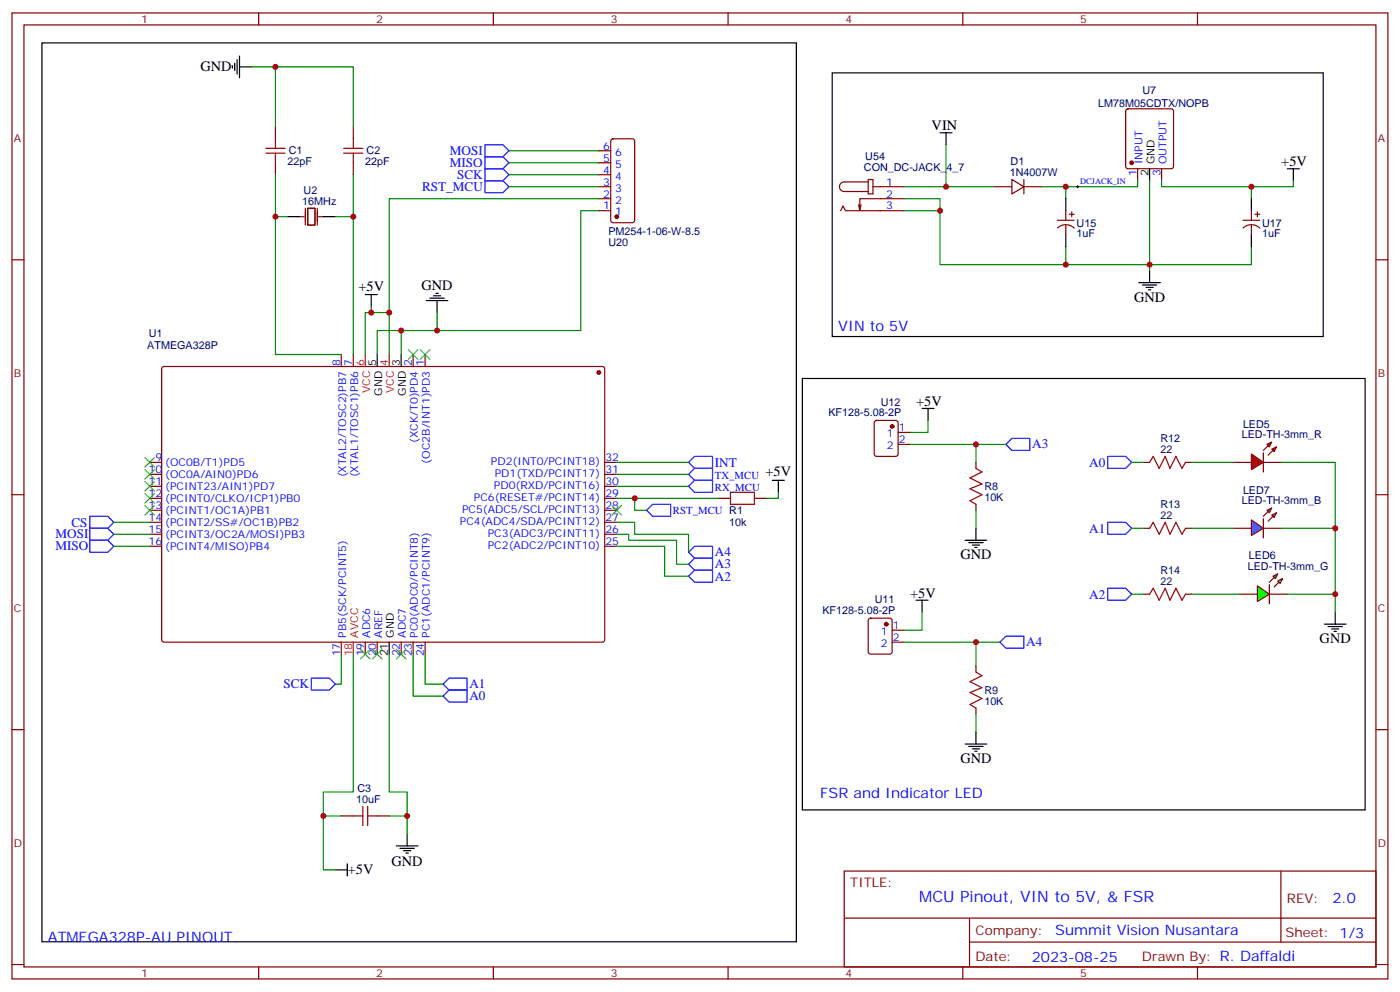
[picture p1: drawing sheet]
<svg xmlns="http://www.w3.org/2000/svg" width="412mm" height="292mm" viewBox="0 0 412 292" stroke-linecap="round" stroke-linejoin="round" font-family="sans-serif">
<g fill="none" stroke="#870000" stroke-width=".35">
<path d="M3.5 3.8h405.4v284.3h-405.4zM7.1 7.3h398.2v277.3h-398.2zM76.2 3.8v3.5M145.3 3.8v3.5M214.5 3.8v3.5M283.6 3.8v3.5M352.8 3.8v3.5M81.1 37.3v3.6M104.1 37.3v3.6M331.8 32.2l.5-.2h12.7l.5 .2 .2 .5v16.3l-.2 .5-.5 .2h-12.7l-.5-.3-.2-.4v-16.3zM81.1 47.9v3.5M104.1 47.9v3.5"/>
<path d="M292.8 55h5.3M298.1 52.8l3.5 2.2-3.5 2.1zM301.6 55h5.3M301.6 52.8v4.3M335.1 49.7v3.5M342.2 49.7v3.5M3.5 76.5h3.6M405.3 76.5h3.6M47.9 108.1l.4-.2h129.4l.5 .7-.1 80-.7 .4h-129.3l-.5-.7v-79.7zM100.5 104.4v3.5M104.1 104.4v3.5M121.7 104.4v3.5"/>
<path d="M125.2 104.4v3.5M44.1 136.1h3.5M44.1 139.6h3.5M178.2 136.1h3.5M178.2 139.6h3.5M257.8 124l.4-.2h5.7l.6 .4 .1 9.4-.5 .7h-5.9l-.6-.4-.1-9.4zM264.6 127.3h3.5M264.6 130.8h3.5M287.5 136.1v1.8M3.5 145.6h3.6M44.1 143.2h3.5M44.1 146.7h3.5"/>
<path d="M44.1 150.2h3.5M44.1 153.7h3.5M44.1 157.3h3.5M178.2 143.2h3.5M178.2 146.7h3.5M178.2 150.2h3.5M178.2 153.7h3.5M178.2 157.3h3.5M211.7 146.7h3.5M222.2 146.7h3.6M287.5 148.4v1.8M405.3 145.6h3.6"/>
<path d="M44.1 160.8h3.5M178.2 160.8h3.5M100.5 189v3.5M107.6 189v3.5M111.1 189v3.5M118.2 189v3.5M121.7 189v3.5M125.2 189v3.5M256 182.2l.5-.2h5.6l.7 .4v9.4l-.4 .7h-5.9l-.7-.4v-9.4zM262.8 185.5h3.5M262.8 189h3.5M287.5 196.1v1.7"/>
<path d="M3.5 214.8h3.6M287.5 208.4v1.8M405.3 214.8h3.6M100.5 240.2h3.6M111.1 240.2h3.6M248.7 256.4h156.6v28.2h-156.6zM377.3 256.4v20.9M248.7 270.2h156.5M285.6 277.3h119.6M285.6 270.2v14.2M3.5 283.9h3.6M76.2 284.6v3.5"/>
<path d="M145.3 284.6v3.5M214.5 284.6v3.5M283.6 284.6v3.5M352.8 284.6v3.5M405.3 283.9h3.6"/>
</g>
<g fill="#870000" stroke="#870000" stroke-width=".35">
<circle cx="176.4" cy="109.6" r=".53"/>
<circle cx="333.4" cy="47.9" r=".53"/>
<circle cx="262.8" cy="125.5" r=".53"/>
<circle cx="261.1" cy="183.7" r=".53"/>
</g>
<g fill="none" stroke="#000" stroke-width=".35">
<path d="M12.3 12.6h222.3v264.6h-222.3zM68.4 19.3v.7M69.1 18.6v2.1M69.8 17.6v4.2M70.6 19.7h3.5M70.6 16.5v6.4M245.2 21.4h144.6v77.7h-144.6zM276.9 39.1h3.6M278.7 39.1v3.5M338.7 49.7v3.5M379.2 49.7h3.6M381 49.7v3.5"/>
<path d="M84.7 63.8h3.5M95.2 63.8h3.6M338.7 79.7v3.5M335.5 83.2h6.3M336.5 83.9h4.3M337.6 84.6h2.1M338.3 85.3h.7M111.1 104.4v3.5M118.2 104.4v3.5M271.6 120.2h3.6M273.4 120.2v3.6M227.5 141.4h3.6"/>
<path d="M229.3 141.4v3.5M284.3 159h6.4M285.4 159.7h4.2M287.5 155.5v3.5M269.9 176.7h3.5M271.6 176.7v3.5M286.5 160.4h2.1M287.2 161.1h.7M114.7 189v3.5M284.3 219h6.4M285.4 219.7h4.2M287.5 215.5v3.5"/>
<path d="M286.5 220.4h2.1M287.2 221.1h.7M98.8 256h3.5M102.3 254.3v3.5M116.8 249h6.3M117.8 249.7h4.3M118.9 250.4h2.1M119.6 251.1h.7M119.9 245.5v3.5"/>
</g>
<path d="M107.6 104.4v3.5M114.7 104.4v3.5M104.1 189v3.5" fill="none" stroke="#f00" stroke-width=".35"/>
<path d="M88.2 63.8h1.4M90 61.3v5M90.7 61.3h2.1v5h-2.1zM93.5 61.3v5M93.8 63.8h1.4" fill="none" stroke="#870012" stroke-width=".35"/>
<g fill="none" stroke="#a10000" stroke-width=".35">
<path d="M78.3 45.1h5.7M78.3 43.7h5.7M81.1 40.9v2.8M81.1 45.1v2.8M101.2 45.1h5.7M101.2 43.7h5.7M104.1 40.9v2.8M104.1 45.1v2.8M287.5 137.9l1.8 1-3.5 1.8 3.5 1.8-3.5 1.4 3.5 1.7-3.5 1.8 1.7 1M215.2 144.9h7v3.5h-7zM287.5 197.8l1.8 1.1-3.5 1.8 3.5 1.7-3.5 1.4 3.5 1.8-3.5 1.8 1.7 1M106.9 237.3v5.7"/>
<path d="M108.3 237.3v5.7M104.1 240.2h2.8M108.3 240.2h2.8"/>
</g>
<g fill="none" stroke="#008700" stroke-width=".35">
<path d="M74.1 19.7h7v17.6M81.1 19.7h23v17.6M81.1 51.4v12.4M104.1 51.4v12.4M266.3 55h26.5M266.3 58.5h10.6v3.5M278.7 42.6v12.4M314 55v3.5M335.1 53.2v1.8h-28.2M338.7 53.2v26.5M342.2 53.2v1.8h38.8v-1.8M368.7 55v3.5"/>
<path d="M84.7 63.8h-3.6v40.6h19.4M98.8 63.8h5.3v40.6M266.3 62h10.6v15.9h37.1M314 72.6v5.3h54.7v-5.3M181.7 139.6h21.1M268.1 130.8h28.2M273.4 123.8v3.5h-5.3M287.5 130.8v5.3M33.5 157.3h10.6M33.5 153.7h10.6M181.7 153.7h5.3v3.6h15.8v5.3M181.7 157.3h3.5v1.7h14.1v7.1h3.5"/>
<path d="M181.7 146.7h30M181.7 143.2h21.1M229.3 144.9v1.8h-3.5M287.5 150.2v5.3M33.5 160.8h10.6M104.1 192.5v40.6h-8.9v22.9h3.6M114.7 192.5v40.6h5.2v12.4M266.3 189h28.3M271.6 180.2v5.3h-5.3M287.5 189v7.1M287.5 210.2v5.3M95.2 240.2h5.3"/>
<path d="M114.7 240.2h5.2"/>
</g>
<path d="M202.8 139.6l1.8-1.7h5.3v3.5h-5.3zM298.1 129h5.3v3.6h-5.3l-1.8-1.8zM26.5 159h5.2l1.8 1.8-1.8 1.8h-5.2zM26.5 155.5h5.2l1.8 1.8-1.8 1.7h-5.2zM26.5 152h5.2l1.8 1.7-1.8 1.8h-5.2zM190.5 150.2l1.8-1.8h5.3v3.6h-5.3zM202.8 143.2l1.8-1.8h5.3v3.5h-5.3zM202.8 162.6l1.8-1.8h5.3v3.5h-5.3zM202.8 166.1l1.8-1.8h5.3v3.6h-5.3zM294.6 189l1.7-1.7h5.3v3.5h-5.3z" fill="none" stroke="#00f" stroke-width=".35"/>
<g fill="#f00" stroke="#870000" stroke-width=".35">
<path d="M368.7 133.6l3.5 2.5-3.5 2.1z"/>
<path d="M372.2 133.3v5.6z"/>
</g>
<g fill="#870000" stroke="#870000" stroke-width=".35">
<path d="M372.2 132.6l1.4-1.4z"/>
<path d="M373.6 134l1.4-1.4z"/>
</g>
<g fill="#f00" stroke="#870000" stroke-width=".35">
<path d="M373.2 130.8l1.4-.7-.7 1.4z"/>
<path d="M374.6 132.2l1.5-.7-.7 1.4z"/>
</g>
<path d="M363.4 136.1h5.3M372.2 136.1h5.3" fill="none" stroke="#870000" stroke-width=".35"/>
<path d="M370.4 172.4l3.5 2.5-3.5 2.1z" fill="#0f0" stroke="#870000" stroke-width=".35"/>
<path d="M373.9 172.1v5.6z" fill="#f00" stroke="#870000" stroke-width=".35"/>
<g fill="#870000" stroke="#870000" stroke-width=".35">
<path d="M373.9 171.4l1.5-1.4z"/>
<path d="M375.4 172.8l1.4-1.4z"/>
</g>
<g fill="#0f0" stroke="#870000" stroke-width=".35">
<path d="M375 169.6l1.4-.7-.7 1.4z"/>
<path d="M376.4 171l1.4-.7-.7 1.4z"/>
</g>
<path d="M363.4 155.5h5.3M372.2 155.5h5.3M365.1 174.9h5.3M373.9 174.9h5.3" fill="none" stroke="#870000" stroke-width=".35"/>
<g fill="#09f" stroke="#870000" stroke-width=".35">
<path d="M374.6 151.6l1.5-.7-.7 1.4z"/>
<path d="M373.2 150.2l1.4-.7-.7 1.4z"/>
</g>
<g fill="#870000" stroke="#870000" stroke-width=".35">
<path d="M373.6 153.4l1.4-1.4z"/>
<path d="M373.6 150.6l-1.4 1.4z"/>
</g>
<path d="M372.2 152.7v5.6z" fill="#f00" stroke="#870000" stroke-width=".35"/>
<path d="M368.7 153l3.5 2.5-3.5 2.1z" fill="#09f" stroke="#870000" stroke-width=".35"/>
<path d="M142.9 42.6h5.3l1.7 1.8-1.7 1.7h-5.3zM142.9 46.1h5.3l1.7 1.8-1.7 1.8h-5.3zM142.9 49.7h5.3l1.7 1.7-1.7 1.8h-5.3zM142.9 53.2h5.3l1.7 1.8-1.7 1.7h-5.3zM202.8 136.1l1.8-1.8h5.3v3.6h-5.3zM326.3 134.3h5.3l1.8 1.8-1.8 1.8h-5.3zM326.3 153.7h5.3l1.8 1.8-1.8 1.8h-5.3zM204.6 167.9h5.3v3.5h-5.3l-1.8-1.8zM326.3 173.1h5.3l1.8 1.8-1.8 1.8h-5.3zM91.7 199.6h5.3l1.8 1.8-1.8 1.7h-5.3zM132.3 199.6h5.3v3.5h-5.3l-1.8-1.7zM132.3 203.1h5.3v3.6h-5.3l-1.8-1.8z" fill="none" stroke="#00f" stroke-width=".35"/>
<g fill="none" stroke="#000" stroke-width=".35">
<path d="M314 58.5v3.5M368.7 58.5v3.5M314 69.1v3.5M368.7 69.1v3.5M107.6 86.7h3.5M109.4 86.7v3.5M125.6 88.5h6.3M126.6 87.8h4.3M127.7 87.1h2.1M128.4 86.4h.7M128.8 88.5v3.5M236.4 111.4h165.8v127h-165.8z"/>
<path d="M390.2 183.7h6.3M391.2 184.4h4.3M392.3 185.1h2.1M393 185.8h.7M393.3 180.2v3.5"/>
</g>
<g fill="none" stroke="#008700" stroke-width=".35">
<path d="M149.9 44.4h26.5M149.9 47.9h26.5M149.9 51.4h26.5M149.9 55h26.5M176.4 58.5h-61.7v33.5M176.4 62h-5.3v35.3h-42.3M109.4 90.2v1.8h-1.8v12.4M109.4 92h5.3v12.4M118.2 97.3v7.1M128.8 92v5.3h-17.7v7.1M181.7 136.1h21.1M333.4 136.1h3.5"/>
<path d="M351 136.1h12.4M377.5 136.1h15.8v44.1M187 146.7v3.5h3.5M333.4 155.5h3.5M351 155.5h12.4M377.5 155.5h15.8M181.7 160.8h14.1v8.8h7M333.4 174.9h3.5M351 174.9h14.1M379.2 174.9h14.1M100.5 192.5v8.9h-1.7M121.7 192.5v12.4h8.8"/>
<path d="M125.2 192.5v8.9h5.3"/>
</g>
<g fill="none" stroke="#3c3" stroke-width=".35">
<path d="M120.3 102.9l2.8 2.9M123.1 102.9l-2.8 2.9M123.8 102.9l2.8 2.9M126.6 102.9l-2.8 2.9M42.7 134.7l2.8 2.8M42.7 138.2l2.8 2.8M45.5 134.7l-2.8 2.8M45.5 138.2l-2.8 2.8M42.7 141.7l2.8 2.9M42.7 145.3l2.8 2.8M42.7 148.8l2.8 2.8M45.5 141.7l-2.8 2.9"/>
<path d="M45.5 145.3l-2.8 2.8M45.5 148.8l-2.8 2.8M180.3 148.8l2.8 2.8M183.1 148.8l-2.8 2.8M106.2 191.1l2.8 2.9M109 191.1l-2.8 2.9M109.7 191.1l2.8 2.9M112.5 191.1l-2.8 2.9M116.8 191.1l2.8 2.9M119.6 191.1l-2.8 2.9"/>
</g>
<g fill="none" stroke="#870000" stroke-width=".35">
<path d="M176.4 55h3.5M176.4 58.5h3.5M176.4 51.4h3.5M176.4 47.9h3.5M176.4 44.4h3.5M180.2 41.1l.4-.2h5.7l.6 .4 .1 23.5-.5 .7h-5.9l-.6-.4-.1-23.5zM255.8 52.8h1.4v4.3h-1.4zM255.8 53.6h-7.1a1.41 1.41 0 0 0-1.4 1.4 1.41 1.41 0 0 0 1.4 1.4h7.1M257.2 55h9.1M266.3 58.5h-13v3.5l-.4-1.7M176.4 62h3.5M247.6 62l.8-1.4 .7 1.4h17.2"/>
<path d="M253.6 60.3l-.3 1.7M311.5 64.8h4.9M311.5 67.1a3.5 3.5 0 0 1 5 0M314 62v2.8M314 66.3v2.8M315 63.1h1.4M315.7 62.4v1.4M366.2 64.8h4.9M366.2 67.1a3.5 3.5 0 0 1 4.9 0M368.7 62v2.8M368.7 66.3v2.8M369.7 63.1h1.4"/>
<path d="M370.4 62.4v1.4M336.9 136.1h1.8M349.2 136.1h1.8M336.9 155.5h1.8M349.2 155.5h1.8M336.9 174.9h1.8M349.2 174.9h1.8"/>
</g>
<path d="M338.7 136.1l1-1.8 1.8 3.6 1.8-3.6 1.4 3.6 1.7-3.6 1.8 3.6 1-1.8M338.7 155.5l1-1.8 1.8 3.6 1.8-3.6 1.4 3.6 1.7-3.6 1.8 3.6 1-1.8M338.7 174.9l1-1.8 1.8 3.6 1.8-3.6 1.4 3.6 1.7-3.6 1.8 3.6 1-1.8" fill="none" stroke="#a10000" stroke-width=".35"/>
<path d="M317.1 55h.8M317.5 54.6v.7" fill="none" stroke="#000" stroke-width=".29"/>
<circle cx="181.7" cy="63.8" r=".53" fill="#870000" stroke="#870000" stroke-width=".35"/>
<g fill="#c00">
<circle cx="81.1" cy="63.8" r=".88"/>
<circle cx="81.1" cy="19.7" r=".88"/>
<circle cx="119.9" cy="240.2" r=".88"/>
<circle cx="104.1" cy="63.8" r=".88"/>
<circle cx="95.3" cy="240.2" r=".88"/>
<circle cx="368.7" cy="55" r=".88"/>
<circle cx="338.7" cy="77.9" r=".88"/>
<circle cx="314" cy="55" r=".88"/>
<circle cx="314" cy="77.9" r=".88"/>
<circle cx="276.9" cy="62" r=".88"/>
<circle cx="287.5" cy="130.8" r=".88"/>
<circle cx="287.5" cy="189" r=".88"/>
<circle cx="278.7" cy="55" r=".88"/>
<circle cx="393.3" cy="155.5" r=".88"/>
<circle cx="393.3" cy="174.9" r=".88"/>
<circle cx="109.4" cy="92" r=".88"/>
<circle cx="118.2" cy="97.3" r=".88"/>
<circle cx="187" cy="146.7" r=".88"/>
<circle cx="128.8" cy="97.3" r=".88"/>
<circle cx="114.7" cy="92" r=".88"/>
</g>
<text font-size="4.6" fill="#00f" x="270.8" y="265.4">MCU Pinout, VIN to 5V, &amp; FSR</text>
<g font-size="4.2">
<text x="59.1" y="21">GND</text>
<text x="274.5" y="38.4">VIN</text>
<text x="377.5" y="49">+5V</text>
<text x="105.6" y="85.6">+5V</text>
<text x="124.2" y="85.3">GND</text>
<text x="334.1" y="88.8">GND</text>
<text x="269.9" y="119.5">+5V</text>
<text x="225.5" y="140.2">+5V</text>
<text x="282.9" y="164.7">GND</text>
<text x="268.1" y="176">+5V</text>
<text x="388.8" y="189.4">GND</text>
<text x="282.9" y="224.6">GND</text>
<text x="102.5" y="257.4">+5V</text>
<text x="115.4" y="255">GND</text>
</g>
<g font-size="4.2" fill="#00f">
<text x="246.9" y="97.3">VIN to 5V</text>
<text x="241.7" y="234.9">FSR and Indicator LED</text>
<text x="392.5" y="265.7">2.0</text>
<text x="310.9" y="275.2">Summit Vision Nusantara</text>
<text x="14.1" y="277.2">ATMEGA328P-AU PINOUT</text>
<text x="304" y="283">2023-08-25</text>
</g>
<g font-size="3.9" fill="#00f">
<text x="132.5" y="45.6">MOSI</text>
<text x="132.5" y="49.2">MISO</text>
<text x="134.7" y="52.7">SCK</text>
<text x="124.4" y="56.2">RST_MCU</text>
<text x="210.6" y="137.5">INT</text>
<text x="304.1" y="132">A3</text>
<text x="320.9" y="137.4">A0</text>
<text x="21.1" y="155">CS</text>
<text x="16.3" y="161.9">MISO</text>
<text x="16.3" y="158.4">MOSI</text>
<text x="320.9" y="156.8">A1</text>
<text x="210.6" y="163.8">A4</text>
<text x="210.6" y="167.3">A3</text>
<text x="210.6" y="170.9">A2</text>
<text x="320.9" y="176.2">A2</text>
<text x="302.3" y="190.2">A4</text>
<text x="83.5" y="202.6">SCK</text>
<text x="138.3" y="202.6">A1</text>
<text x="138.3" y="206.2">A0</text>
</g>
<g font-size="3.9" fill="#800">
<text x="250.5" y="261">TITLE:</text>
<text x="379.1" y="265.7">REV:</text>
<text x="287.4" y="275.2">Company:</text>
<text x="378.7" y="275.8">Sheet: 1/3</text>
<text x="287.4" y="282.9">Date:</text>
<text x="336.4" y="282.9">Drawn By: R. Daffaldi</text>
</g>
<g font-size="3.2" fill="#800">
<text x="41.6" y="6.8">1</text>
<text x="110.8" y="6.8">2</text>
<text x="179.9" y="6.8">3</text>
<text x="249.1" y="6.8">4</text>
<text x="318.2" y="6.8">5</text>
<text x="4.1" y="41.9">A</text>
<text x="405.9" y="41.9">A</text>
<text x="4.1" y="111.1">B</text>
<text x="405.9" y="111.1">B</text>
<text x="4.1" y="180.2">C</text>
<text x="405.9" y="180.2">C</text>
<text x="4.1" y="249.3">D</text>
<text x="405.9" y="249.3">D</text>
<text x="41.6" y="287.6">1</text>
<text x="110.8" y="287.6">2</text>
<text x="179.9" y="287.6">3</text>
<text x="249.1" y="287.6">4</text>
<text x="318.2" y="287.6">5</text>
</g>
<g font-size="3.2" fill="#000080">
<text x="336.5" y="27.7">U7</text>
<text x="323.5" y="31.4">LM78M05CDTX/NOPB</text>
<text x="85.1" y="45.4">C1</text>
<text x="108" y="45.4">C2</text>
<text x="254.9" y="47">U54</text>
<text x="84.7" y="48.7">22pF</text>
<text x="107.6" y="48.7">22pF</text>
<text x="254.5" y="50.3">CON_DC-JACK_4_7</text>
<text x="297.5" y="51.8">1N4007W</text>
<text x="297.7" y="48.6">D1</text>
<text x="89.5" y="57">U2</text>
<text x="89" y="60.3">16MHz</text>
<text x="179.2" y="69.2">PM254-1-06-W-8.5</text>
<text x="317.2" y="69.9">1uF</text>
<text x="317.2" y="66.7">U15</text>
<text x="371.8" y="69.9">1uF</text>
<text x="371.8" y="66.7">U17</text>
<text x="179.2" y="72.4">U20</text>
<text x="43.8" y="99.3">U1</text>
<text x="43.4" y="102.6">ATMEGA328P</text>
<text x="259.5" y="119.4">U12</text>
<text x="244" y="122.6">KF128-5.08-2P</text>
<text x="366.2" y="125.9">LED5</text>
<text x="341.9" y="130.1">R12</text>
<text x="365.8" y="129">LED-TH-3mm_R</text>
<text x="341.9" y="133.3">22</text>
<text x="290" y="147.5">10K</text>
<text x="290" y="144.3">R8</text>
<text x="341.9" y="149.5">R13</text>
<text x="365.8" y="148.4">LED-TH-3mm_B</text>
<text x="366.2" y="145.3">LED7</text>
<text x="214.8" y="154.9">10k</text>
<text x="341.9" y="152.7">22</text>
<text x="367.6" y="167.9">LED-TH-3mm_G</text>
<text x="367.9" y="164.7">LED6</text>
<text x="341.9" y="172.1">22</text>
<text x="341.9" y="168.9">R14</text>
<text x="257.7" y="177.6">U11</text>
<text x="242.3" y="180.8">KF128-5.08-2P</text>
<text x="290" y="207.5">10K</text>
<text x="290" y="204.3">R9</text>
<text x="105.3" y="233">C3</text>
<text x="104.9" y="236.3">10uF</text>
</g>
<g font-size="3.2" fill="#00f">
<text x="177.7" y="47.6">5</text>
<text x="177.7" y="44">6</text>
<text x="181.2" y="45.8">6</text>
<text x="177.7" y="51.1">4</text>
<text x="181.2" y="52.8">4</text>
<text x="181.2" y="49.3">5</text>
<text x="334.8" y="51.9" transform="rotate(-90 334.8 51.9)">1</text>
<text x="336.5" y="48.4" transform="rotate(-90 336.5 48.4)">INPUT</text>
<text x="341.8" y="51.9" transform="rotate(-90 341.8 51.9)">3</text>
<text x="343.6" y="48.4" transform="rotate(-90 343.6 48.4)">OUTPUT</text>
<text x="177.7" y="58.1">2</text>
<text x="177.7" y="54.6">3</text>
<text x="181.2" y="59.9">2</text>
<text x="181.2" y="56.4">3</text>
<text x="261.1" y="54.6">1</text>
<text x="261.1" y="58.1">2</text>
<text x="177.7" y="61.7">1</text>
<text x="181.2" y="63.4">1</text>
<text x="261.1" y="61.7">3</text>
<text x="100.2" y="107.7" transform="rotate(-90 100.2 107.7)">8</text>
<text x="103.7" y="107.7" transform="rotate(-90 103.7 107.7)">7</text>
<text x="121.4" y="107.7" transform="rotate(-90 121.4 107.7)">2</text>
<text x="124.9" y="107.7" transform="rotate(-90 124.9 107.7)">1</text>
<text x="123.1" y="130.4" transform="rotate(-90 123.1 130.4)">(XCK/T0)PD4</text>
<text x="261.3" y="128.7">1</text>
<text x="264.8" y="126.9">1</text>
<text x="264.8" y="130.5">2</text>
<text x="45.8" y="135.7">9</text>
<text x="48.7" y="137.2">(OC0B/T1)PD5</text>
<text x="126.6" y="136.5" transform="rotate(-90 126.6 136.5)">(OC2B/INT1)PD3</text>
<text x="144.6" y="136.8">PD2(INT0/PCINT18)</text>
<text x="178.3" y="135.7">32</text>
<text x="261.3" y="132.2">2</text>
<text x="43.8" y="139.3">10</text>
<text x="43.8" y="142.8">11</text>
<text x="48.7" y="140.7">(OC0A/AIN0)PD6</text>
<text x="102" y="140.6" transform="rotate(-90 102 140.6)">(XTAL2/TOSC2)PB7</text>
<text x="105.5" y="140.6" transform="rotate(-90 105.5 140.6)">(XTAL1/TOSC1)PB6</text>
<text x="145.5" y="143.9">PD0(RXD/PCINT16)</text>
<text x="145.7" y="140.3">PD1(TXD/PCINT17)</text>
<text x="178.3" y="142.8">30</text>
<text x="178.3" y="139.3">31</text>
<text x="210.6" y="140.9">TX_MCU</text>
<text x="43.8" y="146.3">12</text>
<text x="43.8" y="149.9">13</text>
<text x="48.7" y="144.2">(PCINT23/AIN1)PD7</text>
<text x="48.7" y="147.7">(PCINT0/CLKO/ICP1)PB0</text>
<text x="139.6" y="147.4">PC6(RESET#/PCINT14)</text>
<text x="178.3" y="149.9">28</text>
<text x="178.3" y="146.3">29</text>
<text x="210.6" y="144.5">RX_MCU</text>
<text x="43.8" y="153.4">14</text>
<text x="48.7" y="151.3">(PCINT1/OC1A)PB1</text>
<text x="48.7" y="154.8">(PCINT2/SS#/OC1B)PB2</text>
<text x="135.5" y="154.4">PC4(ADC4/SDA/PCINT12)</text>
<text x="136.1" y="150.9">PC5(ADC5/SCL/PCINT13)</text>
<text x="178.3" y="153.4">27</text>
<text x="198.3" y="151.4">RST_MCU R1</text>
<text x="43.8" y="156.9">15</text>
<text x="43.8" y="160.4">16</text>
<text x="48.7" y="158.3">(PCINT3/OC2A/MOSI)PB3</text>
<text x="48.7" y="161.9">(PCINT4/MISO)PB4</text>
<text x="143.7" y="161.5">PC2(ADC2/PCINT10)</text>
<text x="143.7" y="158">PC3(ADC3/PCINT11)</text>
<text x="178.3" y="160.4">25</text>
<text x="178.3" y="156.9">26</text>
<text x="263" y="185.1">1</text>
<text x="102" y="187.7" transform="rotate(-90 102 187.7)">PB5(SCK/PCINT5)</text>
<text x="109" y="187.7" transform="rotate(-90 109 187.7)">ADC6</text>
<text x="112.5" y="187.7" transform="rotate(-90 112.5 187.7)">AREF</text>
<text x="119.6" y="187.7" transform="rotate(-90 119.6 187.7)">ADC7</text>
<text x="123.1" y="187.7" transform="rotate(-90 123.1 187.7)">PC0(ADC0/PCINT8)</text>
<text x="126.6" y="187.7" transform="rotate(-90 126.6 187.7)">PC1(ADC1/PCINT9)</text>
<text x="259.5" y="186.9">1</text>
<text x="259.5" y="190.4">2</text>
<text x="263" y="188.7">2</text>
<text x="100.2" y="193.2" transform="rotate(-90 100.2 193.2)">17</text>
<text x="107.2" y="193.2" transform="rotate(-90 107.2 193.2)">19</text>
<text x="110.8" y="193.2" transform="rotate(-90 110.8 193.2)">20</text>
<text x="117.8" y="193.2" transform="rotate(-90 117.8 193.2)">22</text>
<text x="121.4" y="193.2" transform="rotate(-90 121.4 193.2)">23</text>
<text x="124.9" y="193.2" transform="rotate(-90 124.9 193.2)">24</text>
</g>
<g font-size="3.2">
<text x="338.3" y="51.9" transform="rotate(-90 338.3 51.9)">2</text>
<text x="340.1" y="48.4" transform="rotate(-90 340.1 48.4)">GND</text>
<text x="110.8" y="107.7" transform="rotate(-90 110.8 107.7)">5</text>
<text x="117.8" y="107.7" transform="rotate(-90 117.8 107.7)">3</text>
<text x="112.5" y="116.5" transform="rotate(-90 112.5 116.5)">GND</text>
<text x="119.6" y="116.5" transform="rotate(-90 119.6 116.5)">GND</text>
<text x="116.1" y="187.7" transform="rotate(-90 116.1 187.7)">GND</text>
<text x="114.3" y="193.2" transform="rotate(-90 114.3 193.2)">21</text>
</g>
<g font-size="3.2" fill="#f00">
<text x="107.2" y="107.7" transform="rotate(-90 107.2 107.7)">6</text>
<text x="114.3" y="107.7" transform="rotate(-90 114.3 107.7)">4</text>
<text x="109" y="115.8" transform="rotate(-90 109 115.8)">VCC</text>
<text x="116.1" y="115.8" transform="rotate(-90 116.1 115.8)">VCC</text>
<text x="105.5" y="187.7" transform="rotate(-90 105.5 187.7)">AVCC</text>
<text x="103.7" y="193.2" transform="rotate(-90 103.7 193.2)">18</text>
</g>
<text font-size="2.5" fill="#00f" x="318.2" y="54.1">DCJACK_IN</text>
</svg>
